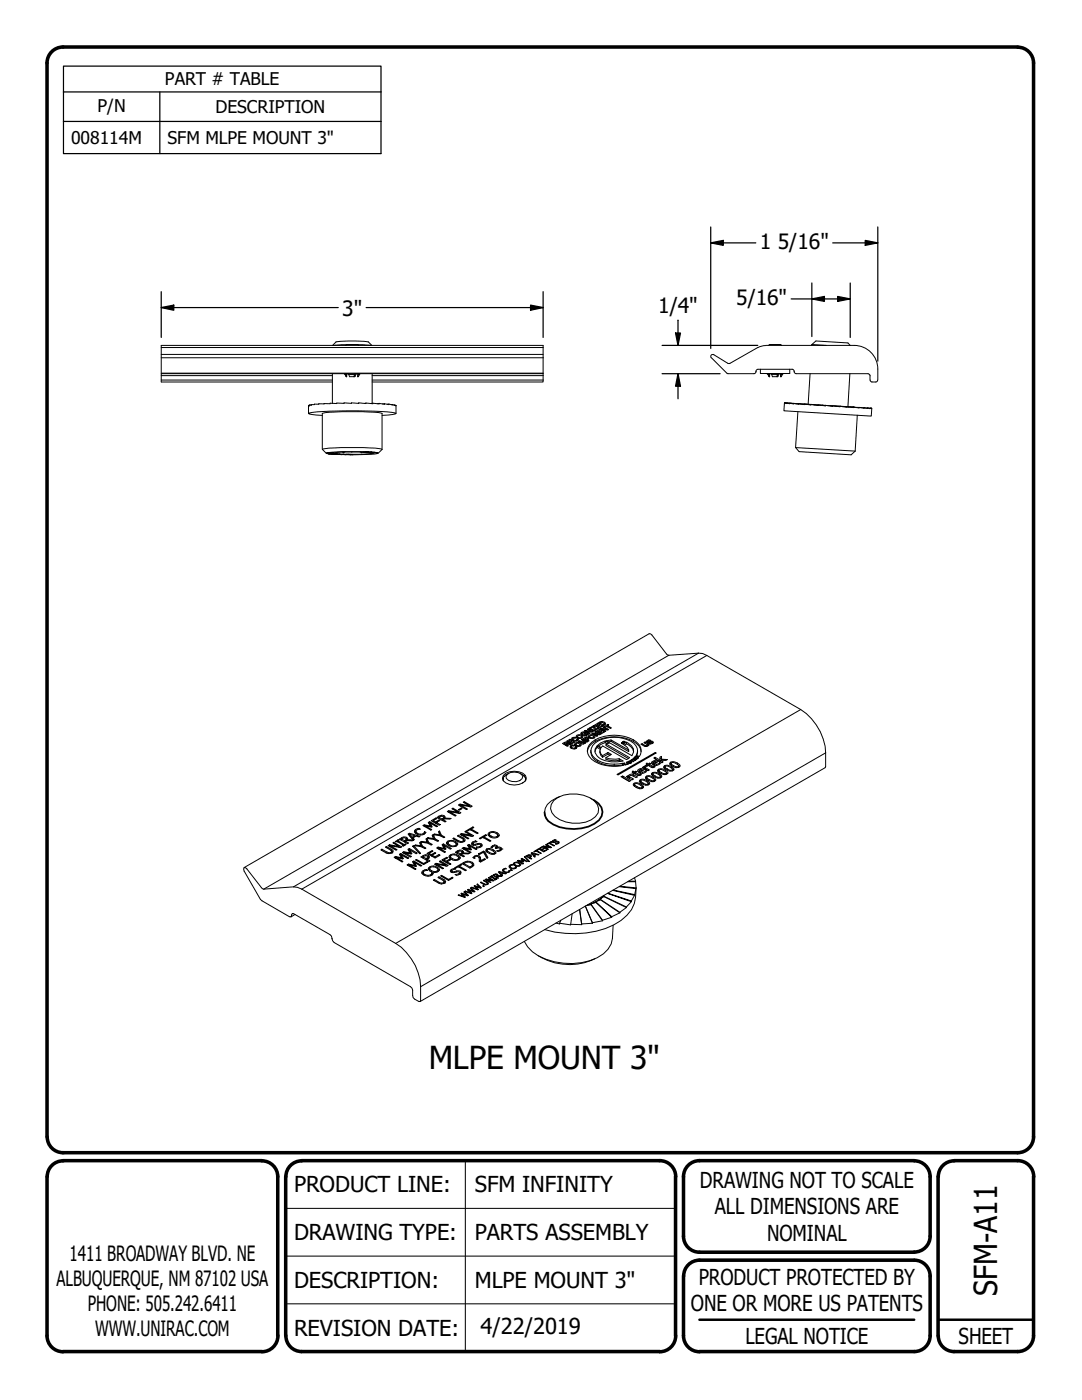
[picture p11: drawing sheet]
<svg xmlns="http://www.w3.org/2000/svg" width="216mm" height="279mm" viewBox="0 0 216 279" stroke-linecap="round" stroke-linejoin="round" font-family="sans-serif">
<!-- layer: Visible (ANSI) -->
<g fill="none" stroke="#000" stroke-width=".2">
<path d="M32.2 74.6v-5.7h76.2v5.7h-76.2v1.6h34.1M32.2 70.7h76.2M66.3 74.6v5.9M66.4 68.9a2.27 2.27 0 0 1 2.3-.8h3.1a2.27 2.27 0 0 1 2.4 .8M68.7 74.6l.4 .6M69 68.9l.1-.1h2.3l.2 .1M69.1 75.2l-.3-.6h.7l.2 .6h1.1M69.1 74.6v.6M69.1 68.8l-2.6 .1M69.2 74.6v.6h-.1M70.6 75.2l.2-.6h.8l-.2 .6M70.8 74.7v.5"/>
<path d="M71.1 74.6l-.3 .6M71.4 74.6v.6M71.4 68.8l2.7 .1M71.7 74.8l-.2 .4h-.1M71.9 74.6l-.2 .2M74.3 74.6v5.9M108.4 74.6v1.6h-34.1M142 71.4l3 3.1 .3 .1M142.4 70.8a.41 .41 0 0 0-.5 .1 .41 .41 0 0 0 0 .5M150.8 74.1l.1-.2 .4-.2h6.8l.3 .2 .1 .2M150.8 74.1v.3l-.4 .2h-5.1M151.2 69.4l-5.7 3.2-3-1.8"/>
<path d="M151.7 73.7v.8h5.9v-.8M152.8 69l-.8 .1-.8 .3M152.8 68.9h17.6M152.9 74.5l.3 .3 .3 .4h.1v-.6M153.4 68.9l.1-.1h2.3l.2 .1M153.5 74.6v.6l-.3-.6h.7l.2 .6h1.1M155 75.2l.2-.6h.8l-.2 .6M155.2 74.7v.5M155.5 74.6l-.3 .6M155.8 74.6v.6M156.4 74.5l-.2 .1-.3 .6h-.1M158.5 74.1v.3l.4 .2h14.3"/>
<path d="M161.6 74.6l-.3 6.1h-.8M162 68.8l2.9 .1M162 68.8l.8-.7 6.4 .3 .5 .5M162 68.8v.1M169.6 74.6l-.4 6.6M170.4 68.9a4.7 4.7 0 0 1 4.8 4.7M173.2 74.6l.4 .2v1M173.6 75.9l.4 .3h.9l.2-.3M175.2 73.7v2.1M61.6 81h.1M61.6 80.9h.1M61.6 81v1.5"/>
<path d="M61.7 80.9l-.1 .1M62.1 80.8h-.4v.1M64.3 82.9l-2-.2-.7-.2a43.6 43.6 0 0 1 9.6-.5l6.1 .2 1.7 .3-.7 .2-2.1 .2M64.3 89.7v-7.2a49.9 49.9 0 0 1 11.9 0v7.2M65.1 90.4a46.6 46.6 0 0 1 10.4 0 4.6 4.6 0 0 1-2.4 .3 36.6 36.6 0 0 1-8-.3zM65.3 90.5h.6zM65.4 90.3h.1M65.6 90.3h-.3h1.2h-.1M65.6 90.3l-.1 .1 .9-.1M65.6 90.3h.2zM65.7 90.5v.1M65.8 90.4l.1 .1"/>
<path d="M66 90.5v.1M66.3 90.5h.1M66.3 90.5h-1.2l1.2-.1-.4 .1 1 .1h-1.3M66.3 90.5l-.8 .1 .7-.1-.4 .1M66.4 90.5a33.8 33.8 0 0 1 7.8-.1 33.8 33.8 0 0 1-7.8 .1zM66.4 90.3h.1M67.2 90.7h-.1h1.6h-.6M67.4 90.6h-1.2h1.2M67.8 90.6l-.6 .1M67.8 90.7h.3M68.4 90.2l.1 .1M68.5 90.2v.1"/>
<path d="M68.8 90.2l-.3 .1M69 90.7h-.2h1.3l-.1 .1M69.9 90.7h-.1h.2M69.9 90.7h.1M69.9 90.7h-.9M71.5 80.5l.1-.1v.1h-5.7v.1h-2.3v.1l-1.9 .1M71.6 80.4l1.4 .1v-.1l-.2 .1M71.9 90.2l.3 .1M72.2 90.2v.1M72.3 90.2l-.1 .1M72.8 90.2h.2h-.6h1.3h-.9M73 80.4l1.4 .2v-.1"/>
<path d="M73.2 90.3h1.6zM74.3 90.3v.1M74.4 90.4l-.2-.1 1.2 .1M74.4 80.5l1.2 .1v-.1M74.4 80.5h-.4M75 90.3l-.7 .1h.3h-.2M75 90.3h.1M75 90.3l.2 .1M75.2 90.4h.2M75.2 90.3v.1M75.6 80.5l1.1 .2v-.1M75.6 80.5l-.4 .1"/>
<path d="M76.2 89.7a37.1 37.1 0 0 0-9.4-.3l-2.4 .2-.1 .1 .8 .8M76.2 89.7l-.7 .8M76.7 80.6l.9 .2v-.2M76.7 80.6h-.4M77.6 80.6l.7 .2v-.1M77.6 80.6l-.3 .1M78.3 80.7l.5 .2v-.1M78.3 80.7l-.3 .1M78.6 80.8h.2M78.8 80.8l.2 .2v-.1M78.9 80.9h.1M79 80.9v1.6"/>
<path d="M156.5 80.4l.5 .1v-.1l.6 .1M156.5 80.4h.5M156.5 80.4l-.1 1.6 17.4 1 .1-1.5M156.7 80.4h.1M156.7 80.4h.3M157 80.4l.6 .2v-.1M157.1 80.4h.1M157.1 80.4l.5 .1M157.6 80.5l.7 .1 .1-.1M157.6 80.5h.8M157.7 80.5h.1M157.7 80.5h.7"/>
<path d="M158.4 80.5l.9 .1v.1zM158.5 80.5h.1M158.5 80.5l.8 .1M158.7 89.3l.8 .8 10.3 .7 .8-.8M158.7 89.3l11.9 .7M159.2 82.2l-.5 7.1M159.3 80.6l1.2 .2v-.2M159.3 80.6l1.2 .1M159.6 80.6h.1M159.6 80.6h.9M160.5 80.6l1.3 .2v-.1M160.5 80.6l1.3 .2"/>
<path d="M161.3 80.7l2.8 .2M161.8 80.7l1.4 .2v-.1M161.8 80.7l1.4 .2M163.2 80.8l1.2 .1h-.3M163.2 80.8l3 .3v-.1M164.7 81l-.6-.1 1.7 .1M166.1 81v.1M166.2 81h-.4h.8M166.2 81l1.4 .2v-.1M166.6 81l1.5 .1M166.6 81l1 .1M166.9 81.1h.1"/>
<path d="M167.6 81.1l1.4 .2v-.1M168.1 81.1l.9 .1M168.2 81.1l1.1 .1M169 81.2l1.3 .2v-.2M170 81.2h.2M170 81.2h-.7h1M170.2 81.2h.1M170.3 81.2l1.1 .2v-.1M170.3 81.2l.2 .1M170.5 81.3h.9M171.1 82.9l-.5 7.1M171.4 81.3l1 .1"/>
<path d="M171.4 81.3l.2 .1M171.5 81.3l.9 .1M172.4 81.4h.1M172.4 81.4l.7 .1v-.1M172.4 81.4h.7M173.1 81.4h.1M173.1 81.4l.5 .2v-.1M173.1 81.4l.5 .1M173.6 81.5h.1M173.6 81.5l.3 .1zM173.9 81.5h.1M92.6 160v.2"/>
<path d="M100.4 155.5l.1 .4M100.4 155.3v.2M100.4 155.3v.1M100.4 155.5v.3M100.4 154.8a3.3 3.3 0 0 1 4.4 0l.2 .5a2.18 2.18 0 0 1-2.4 1.4 2.09 2.09 0 0 1-2.3-1.4zM100.6 154.9l-.2 .4M100.6 154.9v.1M101.3 154.5a2.26 2.26 0 0 1 3 .4 1.58 1.58 0 0 1-2.1 1.1l-.7-.2-.5-.4v-.5zM101.5 154.4l-.9 .5M103.8 154.4l.7 .4M104.5 154.8h.1M104.5 154.8l.3 .4"/>
<path d="M104.7 156h.1M104.8 155.2v.7M104.8 155.2h.1M104.9 155.5v.3M110.5 159.8a6.6 6.6 0 0 1 8.1 0 2.17 2.17 0 0 1-.6 3.8 7 7 0 0 1-7.3-.7 2.05 2.05 0 0 1-.2-3.1zM111.7 159a4.6 4.6 0 0 0-2.9 2.3l-.1 .9 .2 .9 .5 .8M112.6 148.4l.5-.1-.2 .2v.2M112.6 148.5l-.1 .1M112.9 148.5l-.3-.1v.2M113 148.7l-.1 .1M113.1 148.4h.1M113.1 148.3v.3"/>
<path d="M113.2 148.1l.1 .2M113.2 148.1a.83 .83 0 0 0-.9 .3l.9 .5 .2-.1-.4-.2v.2M113.2 148.1v.3M113.3 148.3l-.1 .1M113.3 148.3h.2M113.4 147.9l.2 .1v.2M113.4 148l-.1 .1M113.5 148.3l.4 .2-.2 .1-.4-.1-.3 .1M113.5 148.3v.3M113.7 147.7v-.2l-.6 .4 .9 .6 .7-.4-.2-.1M113.7 147.5l.2 .1-.5 .3v.2M113.8 148.1l.3 .2v.2"/>
<path d="M113.8 148.2l-.1 .1M114 149.1l-.2 .1M114 149v.4M114.1 148v-.2l-.5 .2M114.1 147.8l.1 .1-.4 .2v.2M114.3 147.5l.1-.2 .5-.1h-.7l-.1 .3a.84 .84 0 0 0 1.3 .1l-.1-.2v.3M114.3 147.8h.1M114.3 147.5l.5 .3 .3-.2M114.3 147.5l-.2 .1M114.3 147.5v.3M114.5 148.2v-.2l-.4 .3M114.8 148.3a.84 .84 0 0 1 1.2 .3 .8 .8 0 0 1-1.4-.1z"/>
<path d="M114.9 148.5v.3M114.9 148.6l-.2 .1M114.9 149.2v.2M115 148.4h.5l.2 .2-.3 .2h-.3l-.2-.3zM115 148.9v.1M115 149l.1 .2a.83 .83 0 0 1-1.4-.1 .63 .63 0 0 1 1-.3l-.7 .2a.51 .51 0 0 0 .9 .2l-.1-.2 .2-.1v.4M115 149.3h-.1M115.1 146.7a.86 .86 0 0 1 1.2 .4 .83 .83 0 0 1-1.4-.1zM115.1 147.6v.2M115.2 146.9l.3-.1 .6 .3-.4 .1zM115.2 147.2h.1M115.2 147l-.2 .1"/>
<path d="M115.2 146.9v.3M115.3 147.4l-.2 .1v.1M115.3 147.7h-.2M115.6 147.8l1 .3v.2M115.7 148l.2 .1v.2M115.7 148.6l.2 .2M115.7 148.7v.2M116.1 146.4l-.1 .2M116.1 146.7h.1M116.1 146.4v.3M116.2 147.2l-.1-.1v.2M116.3 147.6l.1 .4"/>
<path d="M116.3 147.8h-.1M116.3 147.6v-.1l-.3 .1 .6 .6M116.3 147.5l1 .5-.2 .1-.8-.5v.3M116.4 147.7l.1 .3M116.5 147.8l.4 .4-.2 .1-1-.3v.2l-.1-.4-.2 .2 .9 .6 .2-.2-.6-.3M116.7 148.3h.1M116.7 148.2v.1M116.8 147.4l.3-.2 .2 .2-.2 .1v.2M116.8 147.5h-.1M116.8 145.8l1.2 .2M116.9 146.4v-.2l-.4 .2 .2 .1 .2-.1v.2M116.9 146.2l.5 .3h-.2v.2l-.2-.2"/>
<path d="M116.9 145.9h.2v.3M116.9 146.6a.59 .59 0 0 1-.8-.2l.7-.2-.3-.1a.47 .47 0 0 0-.6 .4 .92 .92 0 0 0 1.1 .3M116.9 146.6v.2M117 146.5v.3M117.1 147.5l-.3-.1v.2M117.1 145.9l.1 .3M117.2 146.5l-.2 .3M117.2 150a3.8 3.8 0 0 1 3.3-2.7 7.4 7.4 0 0 1 7 1.6l.4 1.1M117.2 146l-.3-.1v.1M117.2 146l.6 .3-.2 .1-1-.5 .2-.1v.2M117.2 147.7l-.1 .1M117.3 147.4l.1 .1"/>
<path d="M117.3 147.4v.2M117.4 145.7v-.2l-.2 .1 .8 .5M117.4 145.5l.9 .5-.2 .1-.9-.1M117.4 147.5l-.2 .1v.2M117.4 147.5l.1-.1-.4-.3-.7 .3 1 .6 .1-.2-.3-.2M117.5 146.7a.86 .86 0 0 1 1.2 .3 .79 .79 0 0 1-1.3-.1zM117.6 147l-.2 .1M117.6 146.9v.3M117.7 145.3l-.2 .1 1 .5 .1-.1-.9-.5v.2M117.7 146.8l.6 .1 .2 .2-.3 .1h-.3l-.3-.3zM117.8 159.3l.7 .4M117.9 149.8a3.2 3.2 0 0 0 2.9 2.5 8.4 8.4 0 0 0 3.4 0"/>
<path d="M117.9 149.8a2.53 2.53 0 0 0 2.1 2.6 7.1 7.1 0 0 0 4.2 .2M117.9 149.8a3.1 3.1 0 0 1 2.9-2.4 6.8 6.8 0 0 1 5.7 .9l.4 .5 .3 1M118.3 146.3l1.2 .2M118.4 146.4l.2 .3M118.5 144.8l.2 .1v.3M118.6 146.5l.1 .2M118.7 144.9l.1 .8-.1-.5-.2-.1v-.3l-.7 .4 .2 .1 .4-.3 .2 .7 .1 .1 .8-.5-.2-.1M118.7 146.5l.6 .4-.2 .1-1-.6 .2-.1v.2M118.7 147.2l-.2-.2v.3M118.9 146.2v-.2l-.2 .1 .8 .5M118.9 146l.9 .5-.2 .1-1.2-.2v.2M119 144.9h-.1"/>
<path d="M119.1 149.2l-.4 .8M119.1 149.2v-.3l.8 .4a1.12 1.12 0 0 0 .3 1.5M119.1 148.9a1.58 1.58 0 0 0 .7 2.5 6.5 6.5 0 0 0 4.5 .5l-.8-.5v.3M119.1 144.9l-.1-.2v.3M119.1 149.2l.7 .3M119.2 144.6v-.2l.2 .1-.4 .2M119.2 144.4l-.6 .3 1 .6 .6-.4-.1-.1v.2M119.3 145.2v-.2l.3 .1v.2M119.3 145.5v-.3l-.5 .4M119.3 145.1h-.1M119.3 144.3a.93 .93 0 0 1 1.5 .2l-.5 .4zM119.3 145.9l.3 .1v.2"/>
<path d="M119.3 146h.1M119.6 144.8v-.2l.1 .1-.4 .3M119.6 144.6l-.5 .3v.2M119.7 145.7v-.2l-.7 .4 .9 .6 .7-.4-.2-.1M119.7 145.5l.1 .1-.5 .3v.2M119.7 149.9l.1 .8 .4 .4M119.7 144.3a.6 .6 0 0 1 .9 .1l-.3 .2v.3M119.7 144.5v-.2l.6 .3M119.7 144.4l-.1 .1M119.7 146.1l.3 .2v.1M119.7 146.2l-.1 .1M119.9 145.3l-.1 .2 .9 .5 .2-.1-.6-.3v.2"/>
<path d="M120 146v-.2l.2 .1-.5 .2v.2M120 145.8l-.4 .2M120.1 144.8l-.5 .3M120.2 145.5h-.1v.2M120.3 145.6l-.1-.1v.2M120.4 146.2v-.2l-.4 .3M120.5 145.2v-.2l-.2 .1 .8 .6M120.5 145l1 .6-.2 .1-1.2-.2M120.6 144.4l.2 .2M120.6 144.5v.2M120.8 148.2l-1.4 .7M120.8 147.9l-1 .4-.6 .5 .7 .4 .4-.3 4.7 2.7 .6-.4-4.7-2.7v.3l4.5 2.6"/>
<path d="M120.8 148.2v-.3l.7 .4-.6 .2M120.8 148.2l.3 .2M120.9 151.2a5 5 0 0 0 2.6 .2M121.1 145.6l-1.2-.3v.3M121.2 145h-.1M121.3 144.6l-.7 .4 .1 .1 .3-.1 .8 .4 .2-.1-.8-.5v.3M121.3 144.8v-.2l.2 .1-.3 .1M121.3 150.2l.7 .4-1.1 .6v.3a5 5 0 0 0 2.6 .2M121.3 150.5v-.3l-1.1 .6v.3M121.7 150.7l-.4-.2-1.1 .6M121.9 147.7l3.5 2v.3l-3.5-2zM121.9 147.7l-.9 .1 5.1 3a1.68 1.68 0 0 0-1.1-2.7"/>
<path d="M121.9 148l-.5 .1M123.5 151.7l.4 .2M124 148.3h.3M124 148.3v.1M124.2 152.3v.3M124.2 152.6l.1 .2M124.2 154.9l-.3 .1 1.7 1 .3-.2-1.7-.9v.3l1.4 .7M124.2 155.2h.1M124.3 148l.3 .1M124.3 148.1l.3 .1-.4-.1 .1-.1v.1M124.3 148.3h.1M124.3 148.3v.1"/>
<path d="M124.4 148.2l-.2 .2-.2-.1 .2-.1-.2 .1M124.5 147.9l.3 .2h-.3v-.2l-.1 .1 .2 .2M124.5 148l.2 .2h-.4M124.6 152.3l.2 .2M125 148.4a2.35 2.35 0 0 1 1.4 1.6M125 148.1l-.7 .4 .9 .7 .2 .5M125 148.1v.3M125 148.4l-.4 .3M125.1 152.1l.4 .3-.2 .1-.3-.3 .1-.1v.2M125.1 152.5h-.3v.1M125.1 152.5h.1l-.5 .2-.3-.4h.2v.2M125.3 155.2v-.4l-.3 .2 1.1 .6 .3-.1-.9-.5v.3"/>
<path d="M125.3 154.8l.2 .1v.4M125.4 152.1h.1M125.4 152.1v.1M125.5 152.1h.5l-.1 .2h-.5l.2-.1v.1M125.5 154.9a.46 .46 0 0 1 .6-.4l1.1 .5-.3 .2-.9-.5-.5 .3M125.6 154.9l-.1 .1M125.8 151.9h.1M125.8 151.9l-.4 .2M125.8 151.9h-.4l-.1 .2 .5 .1M125.8 152.2h-.2M125.8 152.2v.1M126.2 151.7v-.1l-.5 .2 .8 .1-.4-.2"/>
<path d="M126.2 151.6h.1l-.2 .3M126.3 153.9l-.2 .2 .2 .2M126.3 154.2l.1 .2 .1-.1 1 .5 .4-.2-.1-.2v.3M126.3 154.2l.3 .2M126.4 151.5l.1 .2M126.4 156.7l.2-.1v.4M126.5 151.4v-.1l-.3 .3 .6 .2M126.5 151.3h.1l-.2 .3M126.5 156.3a1.54 1.54 0 0 1 1.9 .8 1.39 1.39 0 0 1-2-.6zM126.6 151.2a.4 .4 0 0 1 .4-.3 .4 .4 0 0 1 .4 .3l-.2 .2zM126.6 154.1l-.3-.2v.3M126.6 151.6l.2 .2"/>
<path d="M126.7 151.5v-.1l-.2 .2M126.7 151.4h.2l-.3 .3M126.8 154.5v-.3l.7 .4M126.8 151.2l.3 .2M126.8 151.1l.2-.1 .2 .2M126.8 151.1v.2M126.9 154.1v-.2l-.3 .2v.3l.2-.1M126.9 153.9l.1 .1-.2 .2M127 151.6v-.2l-.2 .3M127 151.4l.1 .1-.3 .3M127.2 149.8l-.3 1 .7 .2a2.27 2.27 0 0 0-1.2-3.4 8.1 8.1 0 0 0-8.3 .5 2.21 2.21 0 0 0 .6 3.9 8.4 8.4 0 0 0 5.8 .7l-.3-.4M127.2 149.8l-.1 1"/>
<path d="M127.2 151.3h.1M127.2 151.2l-.1 .1M127.2 151.1v.3M127.3 154l.3-.2v.4M127.3 151v.3M127.5 154.6v.2M127.6 153.9v.3M127.8 155.6a1.73 1.73 0 0 1 1.8 .6 .9 .9 0 0 1-1.5 .2l-.5-.4zM127.8 154.2h-.2M127.8 154.4l-.3 .2M127.8 155.9l-.2 .1M127.8 155.9l.1 .4"/>
<path d="M128.1 148.7v-.3l.8 .4M128.1 153.6h-.5v.3M128.1 153.8v-.2l-.5 .3M128.1 157l-.7-.5a.58 .58 0 0 0-.8 0 1.28 1.28 0 0 0 1.6 .6l-.1-.1 .3 .2M128.1 153.7l.2 .1M128.2 157.1v.2M128.4 153.3h.1M128.4 153l-.2 .2 1.1 .6 .3-.1-.9-.6v.4l.6 .3M128.7 148.3v-.2l.8 .5a.59 .59 0 0 1-1 .3l-.6-.4 .2-.1M128.7 148.1l-.2 .1 .7 .5-.3 .1M128.9 152.8l-.3 .1v.5l-.2-.1v-.3l.2 .1M128.9 152.8l.3 .1-.6 .3"/>
<path d="M128.9 153.8a.9 .9 0 0 1-1.1 .2M128.9 153.8v.2a1.1 1.1 0 0 1-1.7-.2 .91 .91 0 0 1 1.4-.2l-.8 .4v.3M128.9 148.8v.2M128.9 152.8v.2M128.9 153.8v.3M128.9 152.5l.2-.2v.3zM129 154.9a1.54 1.54 0 0 1 1.8 .8 1.39 1.39 0 0 1-2-.6zM129 155.2l-.2 .1M129 155.2l.1 .4M129.1 152.3l.3 .2v.3M129.1 152.6l.3 .2 .2-.2M129.1 152.7v-.1l.1 .2 .1-.1 .9 .5 .5-.2"/>
<path d="M129.2 148.1l-.2 .1M129.2 148v.2M129.3 156.2l-.7-.4a.49 .49 0 0 0-.8 0l.2 .3 .6 .3a.52 .52 0 0 0 .8 0l-.1-.2 .3 .3M129.4 148.1l-.2-.1 .6-.3h-.3l-.6 .3a.71 .71 0 0 0 1.1 .1l.1 .1-.5 .1M129.4 148.1l.1-.1a.61 .61 0 0 1 .9 .2l-.6 .3-.4-.1 .2-.1v.2M129.4 148.8l-.2-.1v.2M129.4 148.1v.1M129.4 156.4v.2M129.6 152.6l.7 .4M129.6 152.5v-.2l.2 .1-.2 .2v.3M129.6 152.3l-.2 .2M130 154.4a1.37 1.37 0 0 1 2 .6 1.39 1.39 0 0 1-2-.6z"/>
<path d="M130.1 148.2l.2 .1M130.1 148.2v.2M130.2 154.5l-.2 .1M130.2 154.4l.1 .5M130.3 152.2l.1 .4M130.3 153v.2M130.3 152.2l-.2 .2M130.4 154.3h.4l.5 .2 .5 .5a1.2 1.2 0 0 1-1.6-.6zM130.6 155.5l-1-.5-.6 .1 .8 .6a.54 .54 0 0 0 .8 0v-.2l.2 .3M130.6 152.5l-.2 .1M130.6 155.6v.3M130.6 152.8l-.3 .2"/>
<path d="M130.7 153l-.1-.2v.3M130.7 151.1l1 .6v.3l-1-.6v-.3l-.2 .2 1.6 .9 .2-.2-.6-.3M130.7 150.2l-7.6 4.4 .2 .1 7.6-4.4-.2-.1v.2M130.9 152.3v-.3l-.5 .3v.3M130.9 152h-.5l-.1 .2 .1 .1M130.9 152.1l.2 .1M131.2 153.7a1.37 1.37 0 0 1 2.1 .6 1.46 1.46 0 0 1-2.1-.5zM131.3 154l.2-.2v.4M131.6 152.5v-.3l.1 .2a1.1 1.1 0 0 1-1.7-.1 .91 .91 0 0 1 1.3-.3l-.7 .4v.3M131.6 152.2a.74 .74 0 0 1-1 .2M131.7 151.4l.3-.1v.4v-.2l1.2 .1-.3 .2-1.2-.1v.3l.4 .2M131.8 154.9l.2 .2"/>
<path d="M131.8 154.9v.3M132 151.3v-.3l-.3 .1v.6M132 151v.5M132.4 153a1.43 1.43 0 0 1 2.1 .6 1.37 1.37 0 0 1-2.1-.6zM132.7 153.1l-.2 .1M132.7 153.1v.4M133 154.2l-.5-.4a.74 .74 0 0 0-1-.1 1.17 1.17 0 0 0 1.5 .6v-.1l.2 .2M133 154.2v.3M133.6 152.3a1.4 1.4 0 0 1 2.1 .5 .95 .95 0 0 1-1.5 .1l-.6-.4zM133.9 152.4l-.2 .1M133.9 152.4v.4M134.2 153.5l-.7-.5a.58 .58 0 0 0-.8 0 1.2 1.2 0 0 0 1.5 .6v-.1l.2 .2"/>
<path d="M134.2 153.6v.2M135.4 152.8l-.7-.5a.53 .53 0 0 0-.8 0 1.15 1.15 0 0 0 1.5 .6v-.1l.2 .2M135.4 152.9v.2M48.7 173.2l.3-.1 .2 .3 3.2 4 6.2-.4 .8 .1 .8 .3 18.8 10.9a11.1 11.1 0 0 1 4.9 8.6l-.1 3a1.59 1.59 0 0 1-1.5-1.2v-1.1l-.4-.7-15.2-8.8-.3-.3-.3-1-.3-.3-7.2-4.1-.3-.1-.2 .7h-.4l-5.4-3.2-.3-.3-3.3-5.7zM48.7 173.1l80.8-46.6 .6 .2 3.1 4 6.2-.3h.8l19.6 11.2a11.1 11.1 0 0 1 4.9 8.6l-.1 3-80.8 46.7M76 169.6l.2-.1 1.4 .7 .4-.1 .2-.2-1.3-.8 .2-.2 1 .6 .4 .4a1.02 1.02 0 0 1-1.5 .3zM76.2 169.5v.2M77.1 168.9v.3M77.4 168.8l.4-.2 1.8 .3-1.2-.7 .2-.1 1.6 .9-.3 .2-2-.4 1.3 .8-.2 .1zM77.7 168.9h.1M77.8 168.6v.3h.1M77.9 168.8v.2"/>
<path d="M78.2 170.2h.1M78.2 169.8l.2 .2M78.2 169.9v.3M78.6 168.1v.2M78.6 171.1l.3-.2 1.3 .3-.5-.7 .3-.2 1.6 .9-.2 .1-1.4-.7 .5 .7-1.5-.2 1.4 .8-.2 .1zM78.8 168l.6-.4 .2 .1-.2 .1 1.3 .8 .2-.2 .1 .1-.6 .4-.1-.1 .2-.1-1.3-.8-.2 .2zM78.9 170.9l.1 .4M78.9 171.2v.1M79 171.1v.2M79.4 167.9l-.1 .1M79.4 167.8v.3M79.4 167.6v.2"/>
<path d="M79.6 168.9v.2M79.6 169l.2 .2M80 170.6v.3l.3 .5M80 170.3v.3l-.2 .1M80.1 167.4l.6 .4M80.1 167.5l-.1 .1M80.2 171.2v.2M80.3 170.1l.3-.1 1.3 .3-.5-.8 .3-.2 1.6 1-.3 .1-1.3-.8 .5 .8-1.5-.3 1.4 .8-.2 .2zM80.5 168.7v.1M80.5 168.7l.1 .1M80.6 170v.3h.1M80.7 168.6v.1"/>
<path d="M80.7 170.1v.3M80.9 167.9v.2M80.9 168.4v.2M80.9 168l-.1 .1M81.1 167.4l.2 .2M81.1 167.5a.59 .59 0 0 0-1-.1v.3M81.1 167.5l-.4 .3v.2M81.1 167.5v.2M81.2 172.6l.3-.2 1.3 .3-.5-.7 .3-.2 1.6 1-.2 .1-1.4-.8 .5 .8h-.1l-1.3-.3 1.3 .8-.2 .1zM81.3 167.6l.1-.2a1.12 1.12 0 0 0-1.7 .1l1.6 .9 .2-.2-.6-.3 .2-.2M81.3 167.6h1.1l-1-1.2 .3-.1 2.1 .6-.2 .1-.6-.1-.6 .3 .3 .4-.4 .2-1.2-.1M81.3 167.6v.1"/>
<path d="M81.5 172.4v.4h.2M81.7 169.7h-.2M81.7 169.3v.6l.3 .5M81.7 172.6v.3M81.7 166.3l.1 .4M81.7 166.6l-.1 .1M81.8 166.5l.5 .6M81.9 170.3v.1M82.3 168.9l.2-.1 1.4 1.5-.2 .1zM82.4 167.2l.1 .5M82.4 167.6v.1M82.5 168.8v.3"/>
<path d="M82.6 171.8v.6l.4 .5M82.6 172.2h-.2M82.7 168.8l.2-.2 1.1 .2-.3-.6 .4-.3 1.2 .2-.3-.7 .4-.2 1.1 .2-.3-.7 .5-.3 1.1 .2-.3-.6 .2-.2 .4 .9 .7 .4-.3 .1-.6-.4-1.4-.2 .3 .8 .7 .4-.2 .1-.7-.4-1.4-.2 .3 .8 .8 .4-.3 .2-.6-.4-1.4-.2 .3 .7 .7 .5-.2 .1-.7-.4zM82.8 167v-.2l-1-.3v.3l.5 .6M82.8 166.8l-.5 .3v.3l.1-.1M82.8 166.9h.1M82.8 172.7v.2M82.9 171.6l.2-.1 1.4 .8 .7-.4 .2 .1-.9 .5zM82.9 168.6v.2M83 166.2h.1M83 166.2v.2M83 165.8l-.3 .3"/>
<path d="M83 165.9v.3M83.1 171.5v.3M83.3 165.4v.2M83.6 165.3l.3 .2-.9 .3a.9 .9 0 0 0 .8 .7 .9 .9 0 0 0 .9-.5M83.6 165.3a.72 .72 0 0 0-.8 .9 1.46 1.46 0 0 0 2.2-.1l-.3-.1M83.6 165.3v.2M83.8 168.4l.2-.1 .2 .8 .1-.3M84 168.1v.2M84 171a1.08 1.08 0 0 1 1.7 0l-.5 .4 .6 .4-.2 .1zM84 168.8v.2M84.1 167.9v.2M84.4 164.7l.3-.1 1.2 .3-.5-.8 .3-.1 1.6 .9-.2 .1-1.3-.8 .5 .8-.2 .1-1.3-.3 1.3 .8-.1 .1z"/>
<path d="M84.4 171.2v-.2l.6 .3v.3M84.4 171l.5-.2 .4 .1 .1 .2-.4 .2M84.4 171.1l-.1 .1M84.5 174.1v.5M84.5 174.1l-.3 .2M84.5 172.3v.2M84.7 164.6l.1 .3M84.7 166.2v.2v-.1M84.7 164.9h-.1M84.7 166v.3M84.7 166l.1 .3M84.8 164.8v.2"/>
<path d="M84.8 173.6v.2M85.1 173.5a1.01 1.01 0 0 0-1 .7 1.42 1.42 0 0 0 2.4 .1l-.3-.1a.97 .97 0 0 1-.9 .5 .97 .97 0 0 1-.8-.6M85.1 173.5l.2 .2a.66 .66 0 0 0-.8 .4M85.1 173.5v.2M85.2 170.3l1-.5 .2 .1-.8 .4 .4 .3 .8-.5 .2 .2-.8 .4 .6 .3 .8-.5 .2 .2-1 .5zM85.2 167.3l.3 1M85.2 167.6l-.1 .1M85.2 171.4v.3M85.2 171.9v.2M85.2 171.6h-.1M85.3 168.1v.1M85.4 171.3h.1"/>
<path d="M85.4 167.2v.2M85.5 173.2a1.44 1.44 0 0 1 2.2 .3 1.3 1.3 0 0 1-2.3-.1zM85.5 168.1v.3M85.6 170.4l-.1 .1M85.6 170.3v.2M85.7 171.2l-.3-.2v.3M85.7 164l.1 .3M85.7 173.4l.1 .4M85.7 164.3l-.1 .1M85.7 173.3l-.2 .2M85.8 164.2v.3l.3 .6M85.8 173.2a.99 .99 0 0 1 1.6 .5 1.03 1.03 0 0 1-1.6-.5z"/>
<path d="M85.9 164.9v.1M86 163.8l1-.6 .2 .1-.7 .5 .4 .2 .7-.4 .2 .1-.7 .4 .7 .5-.2 .1zM86 170.6v.2M86.1 174.4v.3l.1-.5 .1 .4M86.2 170.7l-.1 .1M86.2 169.8v.2M86.2 170.7v.2M86.5 175.6l.2-.1 1.4 .7 .5-.2-.2-.3-1-.6 .2-.1 1.2 .8 .1 .3a1.14 1.14 0 0 1-1.4 .1zM86.5 166.6l.3 1M86.5 166.9l-.2 .1M86.5 163.8v.2M86.5 172.8v.2"/>
<path d="M86.5 163.9h-.2M86.5 167.4v.1M86.7 166.4v.2M86.7 175.5v.3M86.7 172.5l.3-.2 1.9 .3-1.2-.7 .1-.1 1.6 .9-.2 .2-2.1-.4 1.4 .8-.2 .1zM86.8 170.1v.3M86.8 167.4v.2M86.8 171v.2M86.9 164v.3M87 172.3v.3h.1M87 163.2v.2M87.1 164.1v.3"/>
<path d="M87.1 164.2l-.1 .1M87.1 169.2l.3-.1 1.3 .2-.5-.7 .3-.2 1.6 .9-.2 .2-1.4-.8 .5 .7-1.5-.2 1.4 .8-.2 .1zM87.1 172.5v.2M87.2 163.1l.6-.3a.76 .76 0 0 1 1 .2v.3h1.2l-.3 .2-1.1-.1-.2 .1 .6 .4-.2 .1zM87.3 173.4l.4 .3M87.4 169.4h.1M87.4 169.1v.3h.1M87.4 173.6v.4M87.5 169.2v.2M87.6 163.3v-.2l.6 .3v.3M87.6 163.1a.62 .62 0 0 1 1 0M87.6 166.2h.1l.3 .7"/>
<path d="M87.6 163.2l-.1 .1M87.6 170.5v.3M87.6 175v.2M87.6 163.6v.2M87.7 165.8v.4M87.8 166.6v.2M87.8 171.8v.2M87.9 174.8l.2-.1 1.4 .8 .7-.4 .2 .1-.9 .5zM88.1 166.7v.2M88.1 174.7v.2M88.2 171.6l.9-.5 .2 .1-.7 .4 .4 .3 .7-.5 .2 .2-.7 .4 .8 .4-.3 .1zM88.4 163.7h-.1"/>
<path d="M88.4 163.5v.3M88.5 168.7v.3l.4 .5M88.5 168.4v.3l-.2 .1M88.6 163.1l.2 .1M88.6 163.1l-.4 .3M88.6 163.1v.3M88.6 171.6v.3M88.6 171.7l-.2 .1M88.6 175.9l.3 .2M88.7 176.2h.1M88.7 175.9v.3M88.7 169.3v.2"/>
<path d="M88.8 163.3v.1M88.9 172.8l.2 .1M88.9 172.6v.2M89 171.9v.2M89.1 171.1v.2M89.1 168.1a1.44 1.44 0 0 1 2.2 .3 1.28 1.28 0 0 1-2.1 .1l-.1-.2zM89.2 172v.2M89.2 172.1l-.1 .1M89.3 162l.2-.2 1.9 .3-1.2-.7 .2-.1 1.6 .9-.3 .1-2.1-.3 1.4 .7-.2 .2zM89.4 168.2l.1 .5M89.4 168.1a1.02 1.02 0 0 1 1.6 .5 1.02 1.02 0 0 1-1.6-.5zM89.4 168.2l-.3 .2"/>
<path d="M89.5 162.1h.1M89.5 175.5v.2M89.5 161.8v.3M89.6 170.8a1.44 1.44 0 0 1 2.2 .3 1.27 1.27 0 0 1-2.2-.1zM89.6 162v.2M89.7 171.4v.3M89.9 171l.1 .4M89.9 170.9l-.3 .2M89.9 170.9a.96 .96 0 0 1 1.6 .4 1 1 0 0 1-1.6-.4zM89.9 174l.2-.2v.3M90.1 167.7v.2M90.2 175.1v.2"/>
<path d="M90.3 167.4l.3-.1 1.3 .7 .6-.3v-.1l-.2-.2-1-.6 .2-.1 1.2 .8v.3a1.09 1.09 0 0 1-1.4 .1zM90.4 161.3v.2M90.6 167.3v.2M90.6 170.4v.2M90.7 173.3l.2 .1-.8 .4 .4 .2h.2a.91 .91 0 0 1 1.3 .1l-.1 .2a.84 .84 0 0 1-1.1 .2M90.7 173.3l-.8 .3v.4a1.41 1.41 0 0 0 1.5 0l.3 .2-.2 .2-.7 .1M90.7 173.3v.2M90.7 173.2l1.3-.8 .2 .1-.5 .4 1.4 .8-.2 .1-1.5-.8-.5 .3zM90.8 174.5v.1M90.9 170.1l.6-.4a.76 .76 0 0 1 1 .3l-.1 .2 1.3 .1-.3 .1h-1.1l-.3 .1 .7 .4-.2 .1zM91 168.3l.3 .3M91.1 168.5v.3"/>
<path d="M91.3 170.3v-.2l.6 .3v.2h.1M91.3 170.1a.62 .62 0 0 1 1 0M91.3 170.1l-.2 .2M91.4 178.6h.2l1 .4-.6-.7h.1l1.1 .3-.7-.6 .2-.1 .8 .8-.2 .1-1.1-.4 .7 .6-.2 .1zM91.4 161.6l.6-.3 .2 .1-.6 .3zM91.4 162.2l.2 .1M91.4 162.1v.2M91.5 160.7l.3-.2 1.9 .3-1.3-.7 .2-.1 1.6 .9-.2 .1-2.1-.3 1.4 .8-.2 .1zM91.5 171l.3 .3M91.5 166.7v.2M91.5 171.2v.4M91.6 178.6v.1"/>
<path d="M91.7 172.9l-.2 .1M91.7 172.9v.2M91.7 174.4h.1M91.8 160.8h.1M91.8 166.5l.3-.2 1.9 .4-1.3-.7 .2-.1 1.6 .9-.2 .1-2.1-.4 1.4 .8-.2 .1zM91.8 160.5v.3M91.9 160.7v.2M91.9 174.3l-.2-.2v.3M92 172.4v.2M92 161.3v.2M92 170.5v.2M92.1 166.3v.4h.1"/>
<path d="M92.1 166.7h-.1M92.1 178.3v.2M92.2 172.3a1.66 1.66 0 0 1 2.3 .1 .79 .79 0 0 1-.7 .8zM92.2 169.3l.3-.2 1.3 .3-.5-.7 .3-.2 1.6 .9-.2 .1-1.4-.7 .5 .7-.1 .1-1.4-.3 1.4 .8-.2 .1zM92.2 170l.2 .2M92.2 166.5v.3M92.2 178.4v.2M92.3 170.1v.3M92.3 170.1l-.4 .3M92.4 170.2v.2M92.5 169.1v.3l.1 .1M92.5 167.6l.2 .2"/>
<path d="M92.5 168h.1M92.5 167.6v.4M92.6 172.6a.56 .56 0 0 1 .6-.6 .82 .82 0 0 1 1.1 .6l-.5 .4v.2M92.6 172.4l-.2 .1M92.6 172.3l1.2 .7M92.6 169.3v.2M92.6 179v.1M92.7 177.9v.2M92.7 177.9l.2-.1 1 .4-.6-.6 .1-.1 1.1 .4-.7-.7h.2l.8 .7-.2 .1-1.1-.3 .7 .6-.1 .1zM92.9 177.8v.1M92.9 165.9v.2M93.1 165.8l1.3-.8 .1 .1-.5 .4 1.4 .8-.2 .1-1.4-.8-.5 .3z"/>
<path d="M93.2 178.6v.2M93.4 177.5v.2M93.5 177.7v.1M93.6 168.8l-.1 .1M93.6 168.5v.6l.3 .5M93.7 160.9l.2 .1M93.7 160.8v.2M93.8 169.4v.2M93.9 178.2v.1M94 166.7v.2M94 177.2v.2M94 166.8l.2 .1"/>
<path d="M94 177.2l.2-.1 1 .3-.6-.6 .1-.1 1.1 .4-.7-.6 .2-.1 .8 .8-.2 .1-1.1-.4 .7 .6-.1 .1zM94 165.6h-.1M94 165.5v.2M94.2 168.5l.2-.2v.4M94.2 177.1v.1M94.2 172.4l.3 .3M94.3 172.5v.5v-.1M94.4 168.7h.1M94.4 165v.2M94.5 177.9v.1M94.6 171.3l-.2-.2a.83 .83 0 0 1 1-.3 .83 .83 0 0 1 .5 1M94.6 171.3a.53 .53 0 0 1 .4-.4 .53 .53 0 0 1 .6 .2v.8l.3 .1 1-.5-.2-.1-.8 .4"/>
<path d="M94.6 171.3h.1M94.7 171.2h-.1M94.7 176.7v.3M94.8 176.9v.2M94.9 167.8l.3 .2-.8 .3 .3 .2h.2a.94 .94 0 0 1 1.3 .2 .87 .87 0 0 1-1.2 .4h.1M94.9 167.8l-.7 .4-.1 .3a1.36 1.36 0 0 0 1.5 0l.4 .2-.2 .2-.7 .2M94.9 167.8v.2M95.1 169.1h.1M95.2 177.4v.2M95.3 176.4v.2M95.5 170.4l1-.5 .2 .1 .7 1.2-.2 .1-.7-1.2-.8 .4zM95.6 171.1h.1"/>
<path d="M95.6 171.1l.2 .3 .1 .3M95.6 167.3l1.3-.7 .2 .1-.5 .3 1.4 .8-.2 .1-1.5-.8-.5 .3zM95.7 171.6v.3M95.8 177.1v.1M95.8 176.1l.2-.1 .9 .5 .3-.1 .1-.1-.9-.5 .2-.2 .9 .7a.74 .74 0 0 1-1 .2zM95.9 171.7h.1M95.9 171.8v.2M96 168.7v.3M96 168.7l.2 .1M96 176v.2M96.3 176.8h.4l-.2 .2zM96.4 176.7v.2"/>
<path d="M96.5 169.9v.2M96.6 170.2l.7 1M96.6 167.1l-.2 .1M96.6 167v.3M96.6 175.6v.2M96.7 171.4v.2M96.7 170v.3M96.8 175.5l.2-.1 1.2 .3-.8-.5 .1-.1 1.1 .6-.1 .1-1.4-.3 .9 .6h-.1zM96.9 166.6v.2M97 169.9l.2-.2v.4M97 175.4v.2M97.1 175.5v.2"/>
<path d="M97.1 169.4a1.48 1.48 0 0 1 1.9 .9 1.35 1.35 0 0 1-2.1-.7zM97.3 176.4l.1 .1M97.3 176.3v.2M97.4 166.7l.2-.2 .1 .5M97.4 166.3a1.44 1.44 0 0 1 2.2 .4 1.3 1.3 0 0 1-2.2-.2zM97.5 175.1v.2M97.7 166.4a.96 .96 0 0 1 1.6 .4 1 1 0 0 1-1.6-.4zM97.7 175l.4-.2h.1l-.1 .1 .9 .5h.2l-.4 .2h-.1l.1-.1zM98.1 174.8v.3M98.2 169.1l-.1 .1M98.2 175.7v.1M98.4 165.9v.2"/>
<path d="M98.6 174.7l.4 .2M98.7 170.1l-.8-.5a.49 .49 0 0 0-.7 .1 1.15 1.15 0 0 0 1.5 .5v-.1l.2 .2M98.7 170.2v.2M98.8 175.5v.1M99 175.4v.1M99.1 169l.1 .1M99.1 169v.3M99.1 175.3v.1M99.1 169.3h.6l.2 .2-.7 .3M99.1 175v.1M99.2 169.8h.1M99.2 169.1a.65 .65 0 0 1 1 .3l-.3 .4-.5 .1-.2-.1"/>
<path d="M99.2 169.1l.1-.2-.2-.2a.85 .85 0 0 0-1.1 .4l.2 .1a.51 .51 0 0 1 .9-.2l-.3 .2 .3 .1M99.2 169.1v.1v-.1M99.2 169.1h.1M99.2 166.5l.4 .3M99.2 174.7a.43 .43 0 0 0-.6 0v.1M99.2 174.7l-.2 .3M99.2 174.8h.1M99.2 174.7v.2M99.3 166.7v.4M99.3 174.8l-.1-.3a.77 .77 0 0 0-.9 .2l1 .6 .2-.1-.4-.2 .1-.1M99.3 174.8h.8l-.7-.8 .2-.1 1.4 .4h-.5l-.4 .2 .2 .3-.3 .1h-.8M99.3 174.8v.1"/>
<path d="M99.6 173.9l.1 .3M99.7 174.3v-.2l.6 .1v.2M99.7 174.1l.3 .3M99.9 169.4l.2 .2M99.9 169.5v.3M100.1 174.5v.2M100.1 174.8h.1M100.3 174.2l-.3 .2v.3M100.5 173.7a.61 .61 0 0 0 .5 .4 .61 .61 0 0 0 .6-.4M100.5 173.7l-.2 .1M100.5 173.7v.3M100.7 173.3v.1"/>
<path d="M100.9 173.3l-.6 .2a.81 .81 0 0 0 .6 .7 .81 .81 0 0 0 .9-.4l-.2-.1M100.9 173.3l.1 .1-.4 .1-.1 .2M100.9 173.3v.1M101.6 173.8v.2M101.6 173.7v.3M101.8 172.9a.64 .64 0 0 0 1.1 .1M101.8 173l-.2 .1M101.8 172.9v.3M101.8 173.6l.2-.1 .2 .2zM102 172.6v.1M102 173.5v.2M102.2 172.5l-.4 .1-.2 .3a.92 .92 0 0 0 1.5 .1h-.2"/>
<path d="M102.2 172.5l.1 .1-.4 .1-.1 .2M102.2 172.5v.1M102.5 172.3l.4-.2h.5l.5 .4a.89 .89 0 0 1-1.5-.1zM102.6 172.5l-.1 .1M102.6 172.4v.3M102.7 172.2h.4l.4 .1 .2 .2-.1 .2-.3 .1-.7-.4zM102.9 173.1v.2M102.9 173v.2M103.1 172v.2M103.3 171.8l.2-.1 .8 .2-.3-.5 .2-.1 1 .6-.1 .1-.9-.6 .3 .6-1-.2 1 .6h-.2zM103.5 171.7v.2M103.5 171.8v.2"/>
<path d="M103.7 172.6l.2 .1M103.7 172.5v.3M104.1 171.6h.1M104.2 171.3v.4M104.3 171.9v.1M104.6 171l.1-.1 1 1-.1 .1zM104.7 170.9v.2M104.9 170.9a.7 .7 0 0 1 1.1 0l-.3 .3 .4 .2h-.1zM105.2 171v-.1l.4 .2v.1M105.2 170.9l.6-.2 .1 .2-.3 .2M105.7 171.2v.1M105.9 171h.1"/>
<path d="M105.9 170.9v.2M106 170.3l.2-.2 1.4 .5-.6-.1-.4 .3 .2 .2-.1 .1zM106.2 170.1v.4M106.2 170.5v-.2l.3 .4v.2M106.2 170.3l.7 .2M106.5 170l.8-.5h.2l-.4 .3 .9 .5-.1 .1-.9-.6zM106.6 170.9v.1M106.6 170.8v.2M106.9 170.6v-.1l-.4 .2M107.1 169.8v.1M107.3 169.5v.1M107.5 169.4l.6-.4 .1 .1-.5 .3 .3 .2 .5-.3 .1 .1-.5 .3 .4 .2 .5-.3 .1 .1-.6 .3z"/>
<path d="M107.7 169.4v.1M108 169.6v.1M108.1 169v.2M108.1 169.7v.1M108.2 168.9l.2-.1 1.3 .3-.8-.5 .1-.1 1.1 .6-1.6-.2 .9 .6h-.1zM108.4 168.8v.3M108.5 169.3v.1M108.5 168.9v.2M108.5 169.9v.1M108.7 162v.1M109 168.5v.2M109 169.6v.1"/>
<path d="M109.1 168.5l.9-.5h.1l-.4 .2 1 .6h-.2l-.9-.5zM109.7 168.2v.2M109.7 169.1v.1M110 168v.1M110.3 168v.1M110.3 167.9v.2M110.7 167.6l-.5 .3a.69 .69 0 0 0 1 .1l.2 .2-.6 .2M110.7 167.6l.2 .1M110.7 167.6v.1M110.8 168.4h.1M110.9 167.7h.1M110.9 167.7l-.5 .2 .3 .1a.57 .57 0 0 1 .9 .1l-.6 .4-.2-.1"/>
<path d="M111.4 168.2l.1 .1M111.4 168.1v.2M119.4 179.7l.4-.2 3.9 2.6M119.4 179.6l-.9 .5M119.8 179.5v.1M120.4 178.8l-.2 .3M120.5 178.9l4.5 2.2M120.5 178.9l-1.1 .8 .8-.7M120.5 178.7l-.3 .4 .3-.2 4.5 2.2M121.3 178.3l4.7 1.5v.2l-4.8-1.7M122.3 177.6l4.3 .9v.2l-4.3-1M123.7 176.9l3.2 .3v.1l-3.4-.3"/>
<path d="M125.4 175.9h1.4v.1h-1.5M126 180l-1 1M126.6 175.2l.2 .7M126.6 178.7l-.6 1.1M126.8 176a9.1 9.1 0 0 1-.8 5.5 12.4 12.4 0 0 1-9.1 4.7 21.3 21.3 0 0 1-8.2-.7M126.9 177.3l-.3 1.2M58.9 182.5l-.8 .5M107.4 190.7a11.8 11.8 0 0 0 11.3 .6M110.9 184.2l.8 .2v-.1M111.7 184.3l2.1 .3 .1-.1M111.9 183.7l-.2 .6M113.9 184.5h2.2"/>
<path d="M114.2 182.4l-.3 2.1M115.6 181.5l.5 3M115.7 181.5l.4 2.9M116.1 184.4v.1M116.7 180.9l1.5 3.2M116.8 180.9l1.4 3.4M117.9 180.5l-.9 .2M117.9 180.6l2.3 3.2M118.2 184.3l-2.1 .1M118.2 184.1v.2M118.5 180.2l1.3-.6 3.9 2.6M118.9 180.1l3.2 2.9v.1l-3.2-3-1.4 .5 .4-.1 2.3 3.2"/>
<path d="M118.9 180l-1.7 .6M120.2 183.8l-2 .3M120.2 183.7v.1M122.1 183.1l-1.9 .6M122.3 184.6l-.1 2.7a5 5 0 0 1-3 3.8 13.2 13.2 0 0 1-13-1.2l-.9-1-.7-1M123.7 182.1v.1M123.7 182.2l-1.6 .8M125 181.1l-1.3 1"/>
</g>
<!-- layer: Visible Narrow (ANSI) -->
<g fill="none" stroke="#000" stroke-width=".2">
<path d="M32.2 74.5h76.2M32.2 71.4h76.2M32.2 69.4h76.2M32.2 75.8h34.1M32.2 75h34.1M68.9 74.8h.1M69.6 74.8h1.2M71.5 74.8h.2M74.3 75.8h34.1M74.3 75h34.1M153.2 74.8h.1M154 74.8h1.2"/>
<path d="M155.9 74.8h.2M65.3 90.3v.1M65.5 90.3h.1M65.5 90.6h.1M65.6 90.3h.1M65.6 90.5v.1M65.7 90.4h.1M65.8 90.5v.1M66.1 90.5v.1M66.2 90.4h.1M66.4 90.3h.1M66.5 90.3h.1"/>
<path d="M69.1 90.7h.1M69.3 90.7h.1M69.6 90.7h.1M69.9 90.7h.1M70.1 90.7h.1M74.2 90.3v.1M74.3 90.4h.1M74.3 90.3h.1M74.6 90.3h.1M75.2 90.3v.1M133.5 130.8l-80.9 46.6M139.4 130.4l-80.8 46.6"/>
<path d="M141 130.8l-80.8 46.6M112.6 148.2v.2M113.1 148.4v.2M113.2 148.1v.3M113.3 148.2v.1M113.6 148.4v.2M113.7 148.4v.2M113.8 148.5v.1M113.9 148.8v.4M114 149.1v.3M114.2 147.3v.3M114.2 148.7v.1"/>
<path d="M114.3 147.5v.3M114.5 147.1v.2M114.6 148.7v.1M114.7 149.3v.2M114.9 147.2h.1M114.9 149.2v.2M115 147.7v.2M115 149v.3M115.1 148.7v.2M115.1 147.6v.2M115.3 147.4v.3M115.4 147.1v.3"/>
<path d="M116 146.2v.3M116.2 146.4v.3M116.5 148.1v.2M116.5 146.1v.1M116.6 146.7v.2M116.6 148.2v.1M116.8 147.2v.2M116.9 146.6v.2M117.1 147.1v.1M117.2 147.4v.2M117.7 145.9v.1M117.8 147.1v.3"/>
<path d="M118.8 147.6v.4M118.9 145.5v.2M119.2 146.4v.2M119.3 151.7v.3M119.7 144.1v.2M120.2 144v.1M120.5 144.6v.1M120.7 144.2v.3M120.9 145.5v.1M122.6 152.5v.3M124 148.3v.1M124.1 148.2h.1"/>
<path d="M124.2 148.4h.1M124.3 148.3v.1M125.3 152v.2M125.4 151.9v.3M125.5 152.1v.1M125.6 152.2v.1M125.6 151.9v.3M125.7 152.2v.1M125.8 152v.1M125.8 151.9h.1M125.8 152.2v.1M125.9 152v.3"/>
<path d="M126 152v.2M126 152.1v.1M126.4 147.6v.4M126.4 154.6v.3M126.5 156.3v.3M126.6 156.7v.3M126.7 151.1v.2M126.8 151v.3M126.9 151v.1M127 150.9v.2M127.1 157v.2M127.2 149.8v.3"/>
<path d="M127.2 151v.1M127.2 151.2v.2M127.3 154.4v.4M127.4 151.1v.1M127.6 157.2v.2M127.7 153.4v.2M127.8 155.6v.3M127.9 156v.3M127.9 156.5v.3M128.1 157.2v.2M128.2 154.1v.2M128.3 156.3v.2"/>
<path d="M128.7 148.8v.2M128.8 156.5v.2M128.9 148h.1M129 154.9v.3M129.1 155.3v.3M129.1 155.8v.3M129.3 148.4v.3M129.3 156.5v.2M129.5 147.7v.1M129.5 148.6v.1M129.5 155.6v.2M129.5 148v.2"/>
<path d="M129.8 148v.1M129.8 148.3v.2M130 147.9v.2M130.1 152.9v.3M130.1 155.8v.2M130.1 148.2v.2M130.2 154.2v.3M130.3 154.6v.3M130.3 155.1v.3M130.5 155.8v.2M130.5 151.8v.2M130.7 154.9v.2"/>
<path d="M131 152.5v.3M131.3 155.1v.2M131.4 153.5v.3M131.5 153.8v.4M131.6 154.4v.3M131.7 155.1v.2M131.9 154.2v.2M132.5 154.4v.2M132.6 152.8v.3M132.7 153.1v.4M132.8 153.7v.3M132.9 154.4v.2"/>
<path d="M133.2 153.5v.2M133.7 153.7v.2M133.8 152.1v.3M133.9 152.5v.3M134 153v.3M134.1 153.7v.2M134.4 152.8v.2M134.9 153v.2M135.2 152.3v.3M135.3 153v.2M159.8 141.6l-80.8 46.7M164.7 150.2l-80.8 46.7"/>
<path d="M77.2 170v.3M77.6 170.2v.2M78 170.1v.2M78.1 169.5v.3M80.1 167.2v.2M80.6 167v.2M80.9 167.7v.2M81.1 167.1v.3M83 165.5v.3M83 165.9v.3M83.3 166.3v.2M83.9 166.5v.2"/>
<path d="M84.4 166.4v.2M84.4 170.8v.2M84.5 173.7v.4M84.5 174.1v.3M84.8 174.5v.2M84.9 170.6v.2M85.2 171.3v.3M85.4 174.7v.2M85.5 170.7v.3M85.7 173.4v.3M85.8 173v.3M85.9 174.6v.2"/>
<path d="M86.1 173.7v.3M87.2 173.8v.2M87.3 173.1v.3M87.6 162.9v.2M87.7 176.1v.2M87.7 173.5v.1M88.1 176.2v.2M88.1 162.7v.2M88.4 163.3v.2M88.5 176.1v.3M88.6 175.5v.3M88.6 162.8v.3"/>
<path d="M89.4 167.9v.3M89.4 168.3v.3M89.7 168.6v.3M89.9 170.6v.3M89.9 171v.3M90.1 173.5v.3M90.2 171.3v.3M90.2 173.9v.3M90.7 174v.1M90.9 168.7v.2M90.9 167.9v.3M91.1 173.8v.2"/>
<path d="M91.3 169.8v.2M91.3 168.4v.1M91.4 171.4v.2M91.4 170.7v.3M91.5 167.8v.2M91.5 174.4v.2M91.8 169.7v.1M91.8 171.1v.1M91.8 173.8v.4M91.9 168v.1M92 170.3v.2M92.3 169.8v.3"/>
<path d="M92.4 167.9v.2M92.5 167.3v.2M92.5 172.1v.3M93.2 171.9v.1M93.9 172.9v.2M94.2 172.1v.3M94.3 168v.3M94.5 168.5v.2M94.7 170.9v.2M94.9 168.5v.2M95.3 168.3v.3M95.6 170.8v.3"/>
<path d="M95.8 168.9v.2M95.8 171.1v.3M95.9 171.3v.4M96 168.4v.3M96.6 176.4v.2M96.9 176.5v.1M97.1 169.4v.4M97.2 176.4v.2M97.2 169.8v.3M97.3 176v.2M97.6 166.1v.3M97.6 166.5v.3"/>
<path d="M97.6 170.1v.2M98 166.9v.2M98.2 170.3v.2M98.3 168.8v.3M98.5 169.6v.3M98.6 174.5v.2M98.6 170.3v.2M98.7 168.6v.2M98.9 169.2v.1M98.9 174.4v.1M99.1 174.8v.2M99.1 167v.1"/>
<path d="M99.1 168.7v.4M99.2 166.2v.3M99.2 174.5v.3M99.5 169.1v.1M99.6 166.7h.1M99.7 169.7v.1M99.9 169.2v.3M100.2 169.4h.1M100.5 173.4v.2M100.5 173.7v.3M100.7 173.9v.2M101.1 174.1v.1"/>
<path d="M101.4 174v.1M101.8 172.6v.3M101.8 172.9v.3M102 173.2v.1M102.4 173.3v.1M102.6 172.2v.2M102.6 172.4v.3M102.7 173.2v.2M102.9 172.6v.2M103.6 172.7v.2M103.6 172.2v.2M103.9 172.5v.1"/>
<path d="M105.2 170.7v.2M105.6 170.6v.1M105.7 171v.3M105.9 170.6v.4M110.3 167.7v.3M110.4 168v.1M110.7 168v.1M111 167.9v.2M111.3 168.3v.1M111.5 168v.3"/>
</g>
<path d="M118.5 159.7a2.51 2.51 0 0 1 1.7 2.3 2.51 2.51 0 0 1-1.6 2.4 8.8 8.8 0 0 1-9.2-.5l-.4-.6-.3-1.2" fill="none" stroke="#000" stroke-width=".35"/>
<!-- layer: Title (ANSI) -->
<path d="M139.6 263.4h42.8M187.2 263.4h19" fill="none" stroke="#000" stroke-width=".49"/>
<!-- layer: Border (ANSI) -->
<g fill="none" stroke="#000" stroke-width=".71">
<path d="M203.1 9.4h-190.5a3.2 3.2 0 0 0-3.2 3.2v214.3M203.1 9.4a3.2 3.2 0 0 1 3.1 3.2v214.3a3.2 3.2 0 0 1-3.1 3.1h-190.5a3.2 3.2 0 0 1-3.2-3.1M9.4 234.8v31.8a3.2 3.2 0 0 0 3.2 3.2M12.6 231.6h39.6M12.6 231.7a3.2 3.2 0 0 0-3.2 3.1M52.3 231.7a3.2 3.2 0 0 1 3.1 3.1v31.8M57 234.8v31.8M60.2 231.6h71.4a3.2 3.2 0 0 1 3.2 3.2M60.2 231.7a3.2 3.2 0 0 0-3.2 3.1M134.8 234.8v31.8M182.4 231.6h-42.8a3.2 3.2 0 0 0-3.2 3.2v11.9a3.2 3.2 0 0 0 3.2 3.2h42.8M182.4 231.7a3.2 3.2 0 0 1 3.2 3.1v11.9a3.2 3.2 0 0 1-3.2 3.2"/>
<path d="M187.2 234.8v31.8M190.4 231.6h12.7a3.2 3.2 0 0 1 3.2 3.2M190.4 231.7a3.2 3.2 0 0 0-3.2 3.1M206.2 234.8v31.8a3.2 3.2 0 0 1-3.1 3.1h-12.7a3.2 3.2 0 0 1-3.2-3.1M136.4 254.7v11.9a3.2 3.2 0 0 0 3.2 3.2M136.4 254.7a3.2 3.2 0 0 1 3.2-3.2h42.8a3.2 3.2 0 0 1 3.2 3.2v11.9a3.2 3.2 0 0 1-3.2 3.1h-42.8M12.6 269.7h39.6M55.5 266.6a3.2 3.2 0 0 1-3.2 3.2M57 266.6a3.2 3.2 0 0 0 3.2 3.1M60.2 269.7h71.4M134.8 266.6a3.2 3.2 0 0 1-3.2 3.2"/>
</g>
<path d="M92.9 231.6v38.1M57 241.2h77.8M57 250.7h77.8M57 260.2h77.8" fill="none" stroke="#000" stroke-width=".2"/>
<!-- layer: Dimension (ANSI) -->
<g fill="none" stroke="#000" stroke-width=".25">
<path d="M32.2 58.2v9.1M108.4 58.2v9.1M141.8 48.5l2.5-.5v1zM141.8 48.5h9M141.8 45.3v24.2M157.9 59.7h11.8M162 59.7l2.5-.5v.9zM162 56.5v10.7M166.2 48.5h9M167.1 59.2l2.6 .5-2.6 .4zM169.7 56.5v10.8M172.6 48l2.6 .5-2.6 .5z"/>
<path d="M175.2 45.3v26.8M32.2 61.4l2.5-.5v1zM32.2 61.4h35.3M73.1 61.4h35.3M105.9 60.9l2.5 .5-2.5 .5zM132.1 74.6h11.6M132.1 68.9h19.1M134.8 66.5h1l-.5 2.4zM135.3 74.6l.5 2.5h-1zM135.3 63.9v5M135.3 74.6v5"/>
</g>
<g fill="#000">
<path d="M141.8 48.5l2.5-.5v1z" fill-rule="evenodd"/>
<path d="M162 59.7l2.5-.5v.9z" fill-rule="evenodd"/>
<path d="M172.6 48l2.6 .5-2.6 .5z" fill-rule="evenodd"/>
<path d="M32.2 61.4l2.5-.5v1z" fill-rule="evenodd"/>
<path d="M105.9 60.9l2.5 .5-2.5 .5z" fill-rule="evenodd"/>
<path d="M134.8 66.5h1l-.5 2.4z" fill-rule="evenodd"/>
<path d="M135.3 74.6l.5 2.5h-1z" fill-rule="evenodd"/>
<path d="M167.1 59.2l2.6 .5-2.6 .4z" fill-rule="evenodd"/>
</g>
<!-- layer: Symbol (ANSI) -->
<path d="M12.7 18.3v-5.1h63.3v5.1M31.9 18.3v12.4M76 18.3h-63.3v5.9M76 18.3v12.4h-63.3v-6.5M12.7 24.2h63.3" fill="none" stroke="#000" stroke-width=".25"/>
<g font-size="6.3">
<text x="85.5" y="213.3">MLPE MOUNT 3&quot;</text>
<text x="199" y="258.6" transform="rotate(-90 199 258.6)">SFM-A11</text>
</g>
<g font-size="4.4">
<text x="58.7" y="238">PRODUCT LINE:</text>
<text x="94.8" y="238">SFM INFINITY</text>
<text x="139.7" y="237.1">DRAWING NOT TO SCALE</text>
<text x="142.6" y="242.4">ALL DIMENSIONS ARE</text>
<text x="58.7" y="247.5">DRAWING TYPE:</text>
<text x="94.8" y="247.5">PARTS ASSEMBLY</text>
<text x="153.1" y="247.6">NOMINAL</text>
<text x="58.7" y="257">DESCRIPTION:</text>
<text x="94.8" y="257.1">MLPE MOUNT 3&quot;</text>
<text x="139.4" y="256.4">PRODUCT PROTECTED BY</text>
<text x="137.9" y="261.7">ONE OR MORE US PATENTS</text>
<text x="58.7" y="266.6">REVISION DATE:</text>
<text x="95.9" y="266.3">4/22/2019</text>
<text x="148.7" y="268.1">LEGAL NOTICE</text>
<text x="191.3" y="268.1">SHEET</text>
</g>
<g font-size="4.2">
<text x="151.6" y="49.7">1</text>
<text x="155.2" y="49.7">5/16&quot;</text>
<text x="68.3" y="63">3&quot;</text>
<text x="131.3" y="62.4">1/4&quot;</text>
<text x="146.9" y="60.9">5/16&quot;</text>
<text x="13.9" y="251.6">1411 BROADWAY BLVD. NE</text>
<text x="11.3" y="256.6">ALBUQUERQUE, NM 87102 USA</text>
<text x="17.5" y="261.7">PHONE: 505.242.6411</text>
<text x="19" y="266.7">WWW.UNIRAC.COM</text>
</g>
<g font-size="3.5">
<text x="32.9" y="17">PART # TABLE</text>
<text x="19.5" y="22.3">P/N</text>
<text x="43" y="22.6">DESCRIPTION</text>
<text x="14.2" y="28.7">008114M</text>
<text x="33.4" y="28.8">SFM MLPE MOUNT 3&quot;</text>
</g>
</svg>
